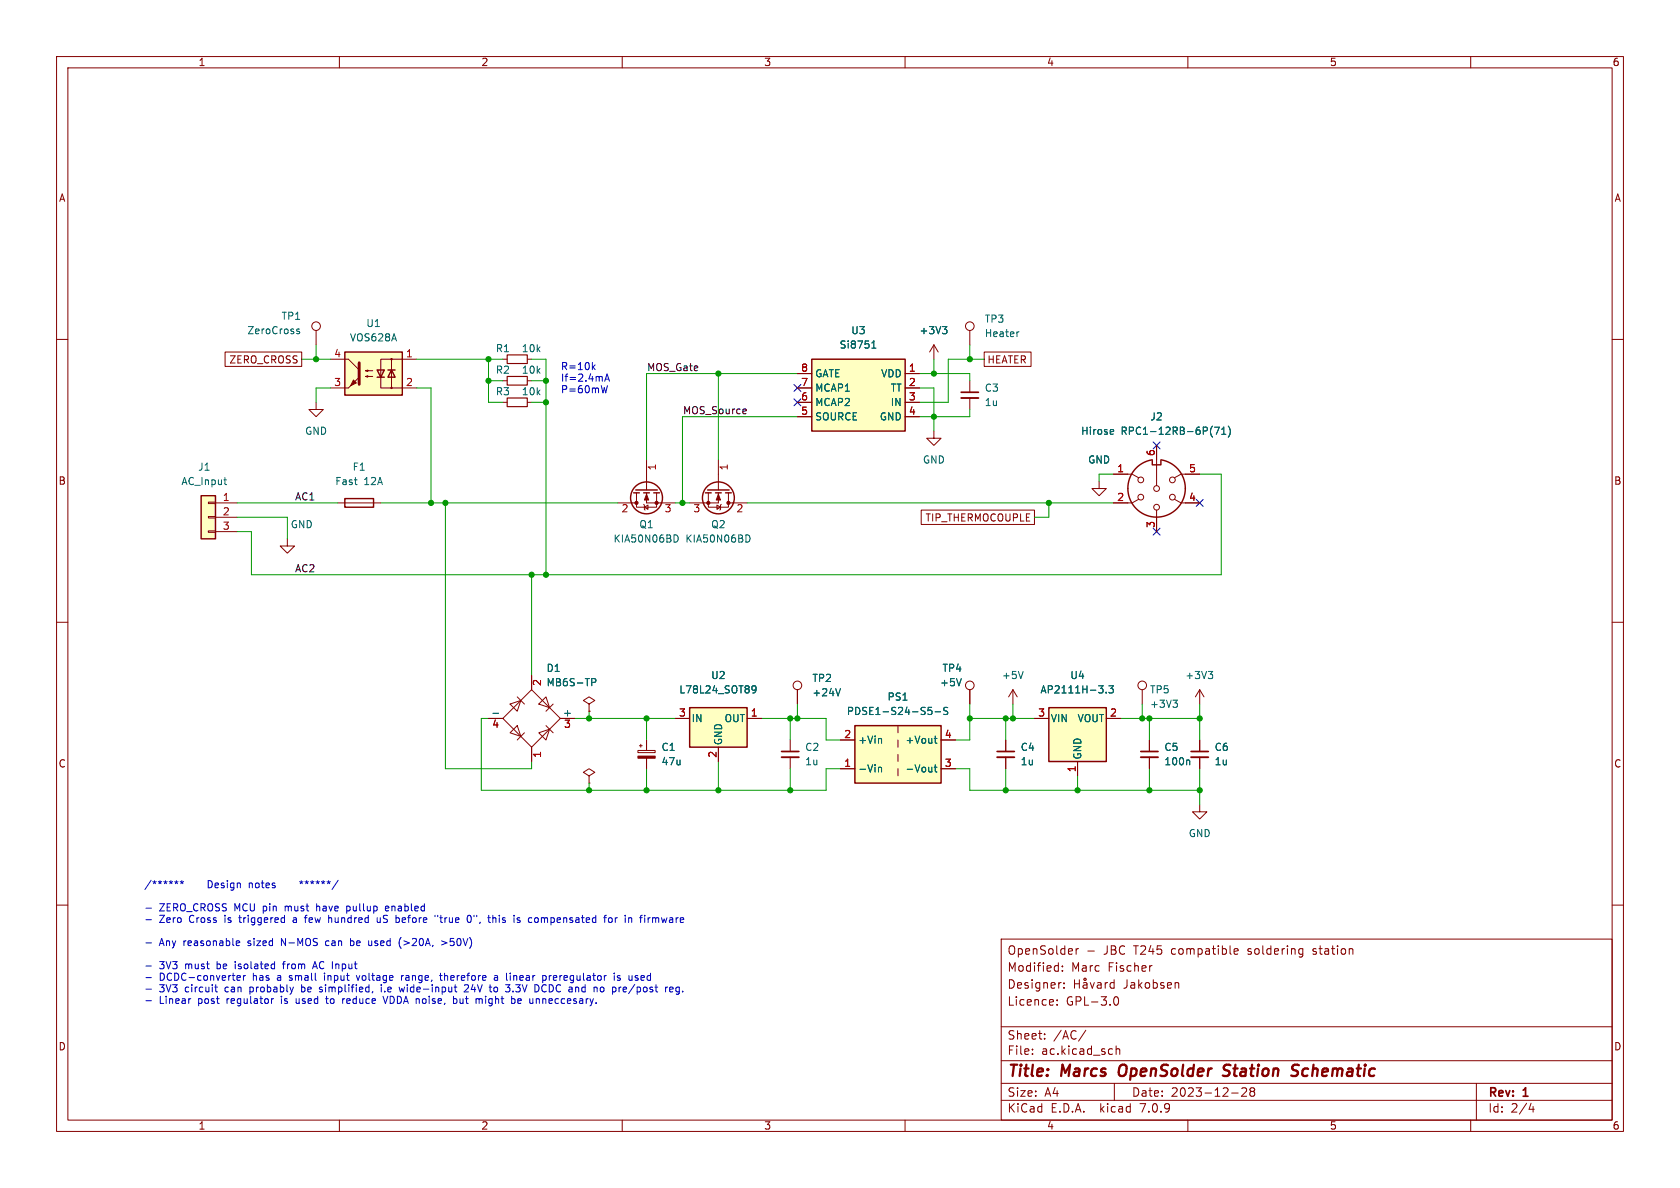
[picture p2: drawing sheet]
<svg xmlns="http://www.w3.org/2000/svg" width="297mm" height="210mm" viewBox="0 0 297 210" stroke-linecap="round" stroke-linejoin="round" font-family="sans-serif">
<g fill="none" stroke="#840000" stroke-width=".18">
<path d="M10 10h277v190h-277zM12 12h273v186h-273zM60 10v2M110 10v2M160 10v2M210 10v2M260 10v2M10 60h2M55.9 58.4v2.6M171.4 58.4v2.6M285 60h2M39.8 62.2h13.5v2.6h-13.5z"/>
<path d="M55.9 71.1v1.3h-1.3l1.3 1.3 1.2-1.3h-1.2M58.4 63.5h3.2l1.9 1.9M58.4 68.6h3.2M64.6 66.5l.4-.1v.3l-.4-.2h1.3M64.6 65.5l.4-.1v.3l-.4-.2h1.3M69.2 63.5v5.1M73.7 63.5h-6.4v5.1h6.4M88.9 67.3h.8M88.9 63.5h.8M88.9 71.1h.8M93.2 67.3h.8M93.2 63.5h.8"/>
<path d="M93.2 71.1h.8M141 71.1h2.5M141 68.6h2.5M141 73.7h2.5M141 66h2.5M160 71.1h2.6M160 68.6h2.6M160 73.7h2.6M160 66h2.6M165.1 76.2v1.3h1.3l-1.3 1.2-1.3-1.2h1.3M165.1 61l-.8 1.2M165.1 61v2.5"/>
<path d="M165.1 61l.8 1.2M171.4 67.3v2M171.4 70.4v2M174 62.2h8.3v2.6h-8.3zM204.5 78.7v7.2M36.8 93.9h1.3v.2h-1.3zM36.8 91.3h1.3v.3h-1.3zM36.8 88.8h1.3v.2h-1.3zM38.1 88.9h3.8M38.1 91.4h3.8M38.1 94h3.8M50.8 95.3v1.2h1.3l-1.3 1.3-1.3-1.3h1.3"/>
<path d="M59.7 88.9h7.6M109.2 88.9h3.3M112.5 87.1v1.8M113.8 89.2l.1 .1v.7l.1 .2M113.9 89.7l.7-.4v.7zM114.3 87.1v1.8h5.1M114.3 81.3v5.3M116.1 87.1v2.6h-3.6v-.8M125.2 87.1v2.6h3.6v-.8M126.7 89.3l.7 .4-.7 .3zM127 81.3v5.3M127 87.1v1.8h-5.1"/>
<path d="M127.5 89.2l-.1 .1v.7l-.1 .2M128.8 87.1v1.8M128.8 88.9h3.3M162.9 90.2h20v2.5h-20zM194.3 85.1v1.3h1.3l-1.3 1.2-1.3-1.2h1.3M196.8 83.8h3.4l1.1 .7M201.3 88.3l-1.1 .6h-3.4M204.5 90.2v3.8M207.6 88.3l1.2 .6h3.3M212.1 83.8h-3.3l-1.2 .7M10 110h2M94 119.4v2.5"/>
<path d="M285 110h2M86.4 127h2.5M90.2 124.5l1.9-.7-.7 1.9zM90.2 129.5l1.2-1.2 .7 1.9zM91.4 123.2l1.3 1.3M92.7 129.5l-1.3 1.3M94 121.9l5.1 5.1-5.1 5.1-5.1-5.1zM94 132.1v2.5M95.2 124.5l1.3-1.3 .7 1.9zM95.2 129.5l2-.6-.7 1.9zM96.5 128.3l1.3 1.2M97.8 124.5l-1.3 1.2"/>
<path d="M99.1 127h2.5M104.1 137.2l1.1-.7-1.1-.6-1 .6 1 .7v1.2M104.1 138.4h.1M104.1 124.5l1.1-.7-1.1-.6-1 .6 1 .7v1.2M104.1 125.7h.1M112.8 132.7h3v.3h-3zM113 131.8h.5M113.3 131.6v.5M114.3 130.8v1.9M114.3 134v1.9M119.4 127h2.5M127 132.1v2.5"/>
<path d="M132.1 127h2.5M139.7 130.8v2M139.7 133.9v2M141 121.9v2.6M148.6 135.9h2.5M148.6 130.8h2.5M158.7 128.3v1.2M158.7 130.8v1.3M158.7 133.4v1.2M158.7 135.9v1.3M166.4 135.9h2.5M166.4 130.8h2.5"/>
<path d="M171.4 121.9v2.6M177.8 130.8v2M177.8 133.9v2M179.1 121.9l-.8 1.3M179.1 121.9v2.6M179.1 121.9l.7 1.3M182.9 127h2.5M190.5 134.6v2.6M195.6 127h2.5M201.9 121.9v2.6M203.2 130.8v2M203.2 133.9v2"/>
<path d="M212.1 121.9v2.6M212.1 130.8v2M212.1 133.9v2M212.1 121.9l-.8 1.3M212.1 121.9l.8 1.3M10 160h2M212.1 142.2v1.3h1.3l-1.3 1.3-1.3-1.3h1.3M285 160h2M177 166h108v32h-108zM186.9 177.6v.1M186.9 176.8v.1M187 170.7l.1 .1"/>
<path d="M187.1 170.2v1.5M187.1 171.6l-.1 .1M187.5 173.7h.1M187.8 171.6v.1M187.8 170.8v.1M188.1 174.6v.1M188.1 173.8v.1M190 173.2v1.5M190 173.9h.8M190.2 167.7v1M190.7 167.7l-.3 .1-.2 .2M190.8 173.2v1.5"/>
<path d="M191.5 173.8h.6l.1 .9M192.2 174.1h-.5a.29 .29 0 0 0-.2 .3 .29 .29 0 0 0 .2 .3l.5-.1M192.3 168.1h1.2M192.7 173.7l.4 1 .4-1M194 173.8h.6l.1 .9M194.7 174.1h-.5a.29 .29 0 0 0-.2 .3 .29 .29 0 0 0 .2 .3l.5-.1M195.4 173.7v1M195.8 173.7l-.3 .1-.1 .2M197 173.8l-.5-.1-.3 .3v.4l.2 .2h.6M197 173.2v1.5M197 176.3l.2-.1a.81 .81 0 0 1 .6 .6 .81 .81 0 0 1-.3 .8l-.1 .1a.81 .81 0 0 1-.4-1.4zM203.5 170.7h.2"/>
<path d="M208.2 173.7l.2 .2v.8M218.2 168.2l.7-.1-.1-.3-.4-.1-.2 .2v.7h.6M229.9 167.7l.4 .1M230.3 168.6l-.4 .1M230.3 167.7v1.2l-.3 .3M60 198v2M110 198v2M160 198v2M177 194.5h108M177 191.5h108M177 187.5h108M177 181.5h108"/>
<path d="M182.5 186.3v.1M182.5 185.5v.1M184.7 183.6v.1M184.7 182.8v.1M192 182.1l-1.3 2M197 191.5v3M197.3 184.9v1.5M197.3 185.5l.2-.1 .4 .1 .1 .9M210 198v2M217.7 193.2h1.2M219.5 192.4l.6-.1 .2 .1 .1 .3-.9 1.1h.9M221.2 192.9l-.2-.2 .2-.4 .5 .1 .1 .2-.3 .3"/>
<path d="M221.2 192.9l-.2 .3v.3l.2 .3 .5-.1 .1-.2-.1-.4-.2-.2M221.2 192.9h.3M260 198v2M261 191.5v6.5M270.7 195l-.4 1.1h.9M271 195.6v1"/>
<circle cx="55.9" cy="57.7" r=".76"/>
<circle cx="171.4" cy="57.7" r=".76"/>
<circle cx="69.2" cy="68.6" r=".13"/>
<circle cx="69.2" cy="63.5" r=".13"/>
<circle cx="201.7" cy="87.9" r=".51"/>
<circle cx="201.7" cy="84.8" r=".51"/>
<circle cx="204.5" cy="86.4" r=".51"/>
<circle cx="204.5" cy="89.7" r=".51"/>
<circle cx="207.3" cy="87.9" r=".51"/>
<circle cx="207.3" cy="84.8" r=".51"/>
<circle cx="141" cy="121.2" r=".76"/>
<circle cx="171.4" cy="121.2" r=".76"/>
<circle cx="201.9" cy="121.2" r=".76"/>
<circle cx="191.8" cy="173.1" r=".21"/>
</g>
<path d="M198 188.5a1.5 1.5 0 0 0 0 1.6M217.2 190a.85 .85 0 0 1-1 .1M217.3 188.2l-.7 .1a.46 .46 0 0 0-.3 .5 .46 .46 0 0 0 .4 .4l.5 .2M229.6 188.3a.85 .85 0 0 0-1 .1 .45 .45 0 0 0 .2 .8l.3 .1a.49 .49 0 0 1 .4 .5 .49 .49 0 0 1-.5 .4l-.7-.1" fill="none" stroke="#840000" stroke-width=".4"/>
<path d="M169.9 70.4h3.1M138.2 133.9h3M176.3 133.9h3M201.7 133.9h3M210.6 133.9h3" fill="none" stroke="#840000" stroke-width=".33"/>
<path d="M169.9 69.3h3.1M138.2 132.8h3M176.3 132.8h3M201.7 132.8h3M210.6 132.8h3" fill="none" stroke="#840000" stroke-width=".3"/>
<g fill="none" stroke="#840000" stroke-width=".25">
<path d="M61 62.2h10.1v7.7h-10.1zM66.7 65.4h1.2l-.6 1.3zM66.7 66.7h1.2M68.6 65.4h1.2M69.2 65.4l.6 1.3h-1.2zM143.5 63.5h16.5v12.7h-16.5zM35.6 87.6h2.5v7.7h-2.5zM61 88.1h5v1.6h-5zM112 87.1h1M112.4 86.6h3.8M113.8 87.1h1M115.6 87.1h1"/>
<path d="M124.7 87.1h1M125.1 86.6h3.8M126.5 87.1h1M128.3 87.1h1M203.7 81.3a5.1 5.1 0 0 0-3.5 7.8 5.1 5.1 0 0 0 8.6 0 5.1 5.1 0 0 0-3.6-7.8M203.7 81.4v.8h1.5v-.8M121.9 125.1h10.2v7h-10.2zM151.1 128.3h15.3v10.1h-15.3zM185.4 125.1h10.2v9.5h-10.2z"/>
<circle cx="114.3" cy="88" r="2.82"/>
<circle cx="127" cy="88" r="2.82"/>
</g>
<g fill="#840000" stroke="#840000" stroke-width=".18">
<path d="M127 87.4l.4 1h-.8z"/>
<path d="M61.6 68.6l1.9-1.9z"/>
<path d="M62.5 67.2l.5 .5-1 .5z"/>
<path d="M114.3 87.4l.4 1h-.8z"/>
<path d="M112.8 133.7h3v.3h-3z"/>
<circle cx="125.2" cy="88.9" r=".28"/>
<circle cx="128.8" cy="88.9" r=".28"/>
<circle cx="116.1" cy="88.9" r=".28"/>
<circle cx="112.5" cy="88.9" r=".28"/>
</g>
<g fill="none" stroke="#006464" stroke-width=".18">
<path d="M52.4 58.4l.6 .4-.2 .2-.4-.1M52.9 58.2h-.3l-.2 .1M166.6 57.7h.8l-.4 .5M167.2 58.2l.2 .3v.3l-.2 .2M180.1 58.7h-.2M154.1 61.5h.7M154.1 60.6l.4-.3v1.2M196.5 75.9l.3 .1 .1 .2-.6 .2M196.8 76.7l-.3 .1M214.3 77.2l.1 .1M214.4 75.3l-.1 .1M214.7 75.5h.9l-.6 1.3"/>
<path d="M216 76.8h.7M216 75.9l.4-.4v1.3M217.1 75.3a1.46 1.46 0 0 1 0 2M39.6 84.8h.5M39.8 85.6l.3 .1M119.2 94.6a.64 .64 0 0 1 .7 .6 .64 .64 0 0 1-.7 .6M131.9 94.6a.64 .64 0 0 1 .7 .6 .64 .64 0 0 1-.7 .6M104.6 120h.5l.2 .2-.1 .4h-.6M169.9 120l-.4 1.2M180.9 118.7l-.4 1.3M213.6 118.7h.8l-.4 .5M214.1 119.2l.3 .2v.3l-.3 .3"/>
<path d="M87.1 126.1h1M133 121.4l.2-.2 .4 .2a.84 .84 0 0 1-.3 1.1h-.3M133.7 121.8l-.3 .2-.4-.1M148.6 121.7l-.4 1.3M155.3 135.6v.9M155.3 135.7l.2-.1 .3 .1 .1 .8M155.7 130.5l.2 .2v.7M164.1 125h.6M164.1 125.6l.4-.1 .3 .3-.2 .4h-.5M165.2 135.6h.4M165.2 130.5h.4M165.3 125.8h1"/>
<path d="M165.3 130.1v1.1l.3 .2M165.3 135.2v1.1l.3 .2M167.5 125.1l-.4-.1-.2 .2v.3l.5 .3 .1 .3-.2 .2-.5-.1M195.5 122.4v.1M196 121.2h.8l-.4 .5 .4 .1v.6l-.2 .1-.6-.1M207.4 123.8h.7l-.4 .5M207.9 124.3l.2 .2v.3l-.2 .2M210.1 134.4l.2 .1v.7"/>
</g>
<g fill="#ffffc2" stroke="#ffffc2" stroke-width=".18">
<path d="M151.1 128.3h15.3v10.1h-15.3z"/>
<path d="M185.4 125.1h10.2v9.5h-10.2z"/>
<path d="M121.9 125.1h10.2v7h-10.2z"/>
<path d="M61 62.2h10.1v7.7h-10.1z"/>
<path d="M35.6 87.6h2.5v7.7h-2.5z"/>
<path d="M143.5 63.5h16.5v12.7h-16.5z"/>
</g>
<path d="M89.7 66.5h3.5v1.6h-3.5zM89.7 62.7h3.5v1.6h-3.5zM89.7 70.4h3.5v1.5h-3.5z" fill="none" stroke="#840000" stroke-width=".2"/>
<path d="M63.5 64.1v3.8" fill="none" stroke="#840000" stroke-width=".51"/>
<path d="M131.8 72.3l.1 .3-.6 .1M131.9 73.1h-.1" fill="none" stroke="#0f0f0f" stroke-width=".18"/>
<g fill="none" stroke="#0000c2" stroke-width=".18">
<path d="M104.8 64.9l.4 .4M105.2 64.5l-.5 .5M106.9 67.4l.4-1.3 .4 1.3M107 67h.6M107.4 68.2l-.3 1.2-.3-.9M30.9 155.9l.3 .1M31.2 155.7v.3M31.2 156l-.2 .2M31.2 156l.2 .2M31.5 155.9l-.3 .1M31.9 155.9l.3 .1M32.2 155.7v.3"/>
<path d="M32.2 156l-.2 .2M32.2 156l.1 .2M32.5 155.9l-.3 .1M44.1 156.1v.8M44.2 156.1l-.1 .1M53 155.9l.3 .1M53.3 155.7v.3M53.3 156l-.2 .2M53.3 156l.1 .2M53.6 155.9l-.3 .1M53.9 155.9l.3 .1M56 159.8v1.2"/>
<path d="M59.8 155.6l-1.1 1.6M25.8 160.5h1M25.8 162.6h1M25.8 166.7h1M25.8 170.8h1M25.8 172.8h1M25.8 174.9h1M25.8 176.9h1M33.6 176.5h.1M38 174.5h.4M38.1 174.1v1.1l.3 .1M41.8 167l.1 .2 .4-.1"/>
<path d="M41.8 166.5l.1-.2h.3l.2 .2v.1l-.6 .1M41.9 172.9l.6-.1-.1-.3h-.3l-.2 .1v.6h.5M43 172.5v.8M43.4 172.5l-.4 .2M48 176.5v.9M48.4 176.5l-.4 .3M49.9 170.4h.5M50.2 170l-.1 1.3M50.2 162.2l.1 .1M50.3 161.8v1.3M50.3 163l-.1 .1M52 162.2l-.1 .1"/>
<path d="M52 162.6l-.2 .2 .2 .3M52.4 176.5v.7l.1 .2M53.3 174.1v1.2M53.3 175.3h.1M53.4 174.5l-.1 .1M53.8 162.2h.5M54.2 161.8l-.2 .2M55.4 170.9h.6M55.7 170l-.4 1.3M56.2 160.2l-.2 .1M56.5 175.3h.3M56.8 174.5l-.3 .2v.2h.3"/>
<path d="M57.4 172.5v.8M57.6 176.5h.4M57.7 176.1v1.1l.3 .2M57.8 166.3l-.2 .3v.3l.2 .3M58.1 162.3l.4-.1 .1 .2M60.9 176.5l-.3 .3M61.3 160.2v1.3M61.3 161h.4M61.7 160.2h-.4M62 167.1l.3 .1M62 165.9v1.3M62.3 166.3l-.3 .1"/>
<path d="M63 172.5l.3 .8 .3-.8M65.7 167l-.2 .2-.3-.1M65.9 175.3l-.1 .2M66.7 162.2v.8l.3 .1 .2-.1M67.2 162.2v.9M67.4 174.5v.8M67.7 176.1l.4 1.3 .5-1.3M68.7 160.2h-.4l-.2 .2 .1 .6h.5M68.7 160.5l-.6 .1M70.6 162.3v.7M70.9 165.7a1.46 1.46 0 0 0 0 1.9M71 172.5v.8"/>
<path d="M71.3 172.5l-.3 .2M71.5 174.5l-.2 .8-.3-.6-.2 .6M77.4 161.8v.2M77.7 172.5h.5M77.8 162.2h.4M77.9 172v1.1l.3 .2M77.9 161.8v1.1l.2 .2M78.1 166.3l.9 .4-.9 .3M80.2 176.6l.3-.1 .3 .3-.1 .5h-.5M80.3 174.5h.5M80.5 175.3h.3M82.3 174.1l-.2 .1"/>
<path d="M82.6 174.1l.2 .2v.3l-.8 .7h.8M82.8 161.9l.1-.1a.68 .68 0 0 1 .4 .6 .68 .68 0 0 1-.4 .7l-.1-.1M83.8 161.8v.2M84.8 176.6h.4l.1 .8M87.1 162.3l.2-.1 .3 .1 .1 .8M87.1 161.8v1.3M87.3 175.1l.1 .2h.3M87.4 172.5h.5l.1 .8M87.7 174.5l-.3 .1-.1 .1M88 172.8h-.5l-.1 .2 .1 .3 .5-.1M90.7 175.2v.1M90.8 176.5l.3 .3v.3l-.3 .3"/>
<path d="M91.6 162.2l.3 .1M91.6 162.7h.3l.1 .2-.2 .2h-.3M92.1 176.6l-.4-.1-.2 .2 .1 .6h.5M92.1 176.8l-.6 .2M94.9 162.2l.3 .3v.3l-.3 .3M95 176.5l.3 .2v.7M96.1 172.5h.3l.2 .2-.1 .5-.4 .1M96.2 174.1a.68 .68 0 0 0-.4 .6 .68 .68 0 0 0 .4 .6M97.1 172.5v.8M97.3 172.5l-.2 .2M106.2 174.6l.3-.1 .3 .2-.1 .5-.2 .1h-.3M106.7 162.2h.5"/>
<path d="M107.2 161.8l-.2 .1M107.6 162.3l.2-.1 .4 .1v.5l-.1 .2-.3 .1-.2-.1zM108.6 172v.1M108.6 172.5v.8M108.8 162.2v.9M109 162.2l-.2 .3M109.6 172.5h-.3l-.2 .1 .1 .2 .4 .1v.3h-.5M110.6 174.5h-.3l-.1 .2v.6h.4M110.8 174.8l-.6 .1M112.3 172.8l.5 .3v.1l-.4 .1M112.3 172.5h.5M115.4 162.2v.9"/>
<path d="M115.7 162.2l-.3 .1M117.9 174.5h.1M118.4 174.9l.6-.1-.1-.2-.3-.1-.2 .2 .1 .6h.4M120.1 174.6l-.4-.1-.2 .2 .1 .6h.5M120.1 175.5l-.3 .3-.3-.1"/>
</g>
<g fill="none" stroke="#009600" stroke-width=".18">
<path d="M53.3 63.5h5.1M55.9 61v2.5M58.4 68.6h-2.5v2.5M73.7 68.6h2.5v20.3M73.7 63.5h15.2M86.4 63.5v7.6h2.5M86.4 67.3h2.5M94 71.1h2.5M94 63.5h2.5v38.1M94 67.3h2.5M127 66v15.3M141 73.7h-20.4v15.2"/>
<path d="M141 66h-26.7v15.3M162.6 66h8.8v1.3M162.6 68.6h2.5v7.6M165.1 63.5v2.5M171.4 72.4v1.3h-8.8M171.4 61v2.5M174 63.5h-6.4v7.6h-5M41.9 88.9h17.8M41.9 91.4h8.9v3.9M67.3 88.9h41.9M78.7 88.9v47h15.3v-1.3M119.4 88.9h2.5"/>
<path d="M132.1 88.9h64.7M185.4 88.9v2.5h-2.5M196.8 83.8h-2.5v1.3M212.1 83.8h3.8v17.8h-171.5v-7.6h-2.5M94 101.6v17.8M86.4 127h-1.3v12.7h60.9v-3.8h2.6M101.6 127h17.8M104.1 125.7v1.3M104.1 138.4v1.3M114.3 127v3.8M114.3 135.9v3.8M127 134.6v5.1"/>
<path d="M134.6 127h11.4v3.8h2.6M139.7 127v3.8M139.7 135.9v3.8M141 124.5v2.5M168.9 135.9h2.5v3.8h40.7M171.4 127h11.5M171.4 124.5v6.3h-2.5M177.8 127v3.8M177.8 135.9v3.8M179.1 124.5v2.5M190.5 137.2v2.5M198.1 127h14"/>
<path d="M201.9 124.5v2.5M203.2 127v3.8M203.2 135.9v3.8M212.1 124.5v6.3M212.1 135.9v6.3"/>
</g>
<path d="M140.4 68l1.2 1.2M140.4 70.5l1.2 1.2M141.6 68l-1.2 1.2M141.6 70.5l-1.2 1.2M203.9 78.1l1.2 1.2M205.1 78.1l-1.2 1.2M203.9 93.4l1.2 1.2M205.1 93.4l-1.2 1.2M211.5 88.3l1.2 1.2M212.7 88.3l-1.2 1.2" fill="none" stroke="#000084" stroke-width=".18"/>
<g fill="#009600" stroke="#009600" stroke-width=".18">
<circle cx="177.8" cy="139.7" r=".46"/>
<circle cx="190.5" cy="139.7" r=".46"/>
<circle cx="212.1" cy="127" r=".46"/>
<circle cx="203.2" cy="127" r=".46"/>
<circle cx="171.4" cy="127" r=".46"/>
<circle cx="203.2" cy="139.7" r=".46"/>
<circle cx="201.9" cy="127" r=".46"/>
<circle cx="212.1" cy="139.7" r=".46"/>
<circle cx="179.1" cy="127" r=".46"/>
<circle cx="177.8" cy="127" r=".46"/>
<circle cx="127" cy="66" r=".46"/>
<circle cx="120.6" cy="88.9" r=".46"/>
<circle cx="141" cy="127" r=".46"/>
<circle cx="139.7" cy="127" r=".46"/>
<circle cx="78.7" cy="88.9" r=".46"/>
<circle cx="86.4" cy="67.3" r=".46"/>
<circle cx="96.5" cy="71.1" r=".46"/>
<circle cx="96.5" cy="67.3" r=".46"/>
<circle cx="55.9" cy="63.5" r=".46"/>
<circle cx="86.4" cy="63.5" r=".46"/>
<circle cx="76.2" cy="88.9" r=".46"/>
<circle cx="94" cy="101.6" r=".46"/>
<circle cx="96.5" cy="101.6" r=".46"/>
<circle cx="171.4" cy="63.5" r=".46"/>
<circle cx="165.1" cy="66" r=".46"/>
<circle cx="185.4" cy="88.9" r=".46"/>
<circle cx="165.1" cy="73.7" r=".46"/>
<circle cx="104.1" cy="139.7" r=".46"/>
<circle cx="127" cy="139.7" r=".46"/>
<circle cx="139.7" cy="139.7" r=".46"/>
<circle cx="114.3" cy="139.7" r=".46"/>
<circle cx="114.3" cy="127" r=".46"/>
<circle cx="104.1" cy="127" r=".46"/>
</g>
<g font-size="2.8" fill="#840000">
<text x="178" y="190.9">Title:</text>
<text x="187.7" y="190.9">Marcs</text>
<text x="198.6" y="190.9">OpenSolder</text>
<text x="217.9" y="190.9">Station</text>
<text x="230.8" y="190.9">Schematic</text>
</g>
<g font-size="2.1" fill="#840000">
<text x="178" y="172">Modified:</text>
<text x="178" y="169">OpenSolder</text>
<text x="189.4" y="172">Marc</text>
<text x="195.2" y="169">JBC</text>
<text x="196" y="172">Fischer</text>
<text x="200.6" y="169">T245</text>
<text x="207.3" y="169">compatible</text>
<text x="221" y="169">soldering</text>
<text x="232.7" y="169">station</text>
<text x="178" y="178">Licence:</text>
<text x="178" y="175">Designer:</text>
<text x="188.4" y="178">GPL-3.0</text>
<text x="198.7" y="175">Jakobsen</text>
<text x="178" y="184">Sheet:</text>
<text x="186.2" y="184">/AC/</text>
<text x="178" y="186.7">File:</text>
<text x="184.1" y="186.7">ac.kicad_sch</text>
<text x="178" y="196.9">KiCad</text>
<text x="178" y="194.1">Size:</text>
<text x="184.7" y="194.1">A4</text>
<text x="185.7" y="196.9">E.D.A.</text>
<text x="194.6" y="196.9">kicad</text>
<text x="200" y="194.1">Date:</text>
<text x="201.8" y="196.9">7.0.9</text>
<text x="207" y="194.1">2023-12-28</text>
<text x="263" y="194.3">Rev:</text>
<text x="263" y="196.9">Id:</text>
<text x="267.1" y="196.9">2/4</text>
<text x="269.4" y="194.3">1</text>
</g>
<g font-size="1.8" fill="#840000">
<text x="35" y="11.9">1</text>
<text x="85" y="11.9">2</text>
<text x="135" y="11.9">3</text>
<text x="185" y="11.9">4</text>
<text x="235" y="11.9">5</text>
<text x="285" y="11.9">6</text>
<text x="10.3" y="35.9">A</text>
<text x="285.3" y="35.9">A</text>
<text x="40.4" y="64.5">ZERO_CROSS</text>
<text x="174.5" y="64.5">HEATER</text>
<text x="10.3" y="85.9">B</text>
<text x="285.3" y="85.9">B</text>
<text x="163.5" y="92.4">TIP_THERMOCOUPLE</text>
<text x="10.3" y="135.9">C</text>
<text x="285.3" y="135.9">C</text>
<text x="10.3" y="185.9">D</text>
<text x="285.3" y="185.9">D</text>
<text x="35" y="199.9">1</text>
<text x="85" y="199.9">2</text>
<text x="135" y="199.9">3</text>
<text x="185" y="199.9">4</text>
<text x="235" y="199.9">5</text>
<text x="285" y="199.9">6</text>
</g>
<g font-size="1.8" fill="#006464">
<text x="43.6" y="59.3">ZeroCross</text>
<text x="49.7" y="56.7">TP1</text>
<text x="64.7" y="58">U1</text>
<text x="150.4" y="59.3">U3</text>
<text x="162.5" y="59.3">+3V3</text>
<text x="174" y="57.3">TP3</text>
<text x="174" y="59.8">Heater</text>
<text x="61.8" y="60.6">VOS628A</text>
<text x="87.6" y="62.5">R1</text>
<text x="92.2" y="62.5">10k</text>
<text x="148.3" y="61.8">Si8751</text>
<text x="87.6" y="66.3">R2</text>
<text x="87.6" y="70.1">R3</text>
<text x="92.2" y="66.3">10k</text>
<text x="92.2" y="70.1">10k</text>
<text x="144" y="72">MCAP2</text>
<text x="144" y="69.4">MCAP1</text>
<text x="144" y="66.9">GATE</text>
<text x="155.7" y="66.9">VDD</text>
<text x="157.4" y="69.4">TT</text>
<text x="157.4" y="72">IN</text>
<text x="174" y="69.4">C3</text>
<text x="174" y="72">1u</text>
<text x="53.8" y="77.1">GND</text>
<text x="144" y="74.5">SOURCE</text>
<text x="155.4" y="74.5">GND</text>
<text x="191" y="77.1">Hirose</text>
<text x="198.2" y="77.1">RPC1-12RB-6P(71)</text>
<text x="203.3" y="74.5">J2</text>
<text x="34.9" y="83.4">J1</text>
<text x="62.2" y="83.4">F1</text>
<text x="163.1" y="82.1">GND</text>
<text x="192.3" y="82.1">GND</text>
<text x="32" y="86">AC_Input</text>
<text x="59.2" y="86">Fast</text>
<text x="64.3" y="86">12A</text>
<text x="51.3" y="93.6">GND</text>
<text x="112.9" y="93.6">Q1</text>
<text x="125.6" y="93.6">Q2</text>
<text x="108.4" y="96.1">KIA50N06BD</text>
<text x="121.1" y="96.1">KIA50N06BD</text>
<text x="96.5" y="119">D1</text>
<text x="166.5" y="119">TP4</text>
<text x="96.5" y="121.5">MB6S-TP</text>
<text x="120" y="122.8">L78L24_SOT89</text>
<text x="125.6" y="120.2">U2</text>
<text x="143.5" y="120.8">TP2</text>
<text x="143.5" y="123.3">+24V</text>
<text x="156.8" y="124.1">PS1</text>
<text x="166.1" y="121.5">+5V</text>
<text x="177" y="120.2">+5V</text>
<text x="183.8" y="122.8">AP2111H-3.3</text>
<text x="189.1" y="120.2">U4</text>
<text x="203.2" y="122.8">TP5</text>
<text x="203.2" y="125.3">+3V3</text>
<text x="209.4" y="120.2">+3V3</text>
<text x="122.2" y="127.9">IN</text>
<text x="127.9" y="131.8" transform="rotate(-90 127.9 131.8)">GND</text>
<text x="128" y="127.9">OUT</text>
<text x="149.6" y="126.6">PDSE1-S24-S5-S</text>
<text x="151.6" y="131.7">+Vin</text>
<text x="160" y="131.7">+Vout</text>
<text x="185.7" y="127.9">VIN</text>
<text x="190.4" y="127.9">VOUT</text>
<text x="116.8" y="132.9">C1</text>
<text x="116.8" y="135.5">47u</text>
<text x="142.2" y="132.9">C2</text>
<text x="142.2" y="135.5">1u</text>
<text x="151.6" y="136.8">-Vin</text>
<text x="160" y="136.8">-Vout</text>
<text x="180.3" y="132.9">C4</text>
<text x="180.3" y="135.5">1u</text>
<text x="191.4" y="134.4" transform="rotate(-90 191.4 134.4)">GND</text>
<text x="205.7" y="132.9">C5</text>
<text x="205.7" y="135.5">100n</text>
<text x="214.6" y="132.9">C6</text>
<text x="214.6" y="135.5">1u</text>
<text x="210.1" y="148.2">GND</text>
</g>
<g font-size="1.8" fill="#a90000">
<text x="59" y="63.2">4</text>
<text x="71.7" y="63.2">1</text>
<text x="141.5" y="65.8">8</text>
<text x="160.6" y="65.8">1</text>
<text x="59" y="68.3">3</text>
<text x="71.7" y="68.3">2</text>
<text x="141.5" y="70.9">6</text>
<text x="141.5" y="68.3">7</text>
<text x="160.6" y="68.3">2</text>
<text x="160.6" y="70.9">3</text>
<text x="141.5" y="73.4">5</text>
<text x="160.6" y="73.4">4</text>
<text x="116.3" y="83.3" transform="rotate(-90 116.3 83.3)">1</text>
<text x="129" y="83.3" transform="rotate(-90 129 83.3)">1</text>
<text x="197.4" y="83.6">1</text>
<text x="204.2" y="80.7" transform="rotate(-90 204.2 80.7)">6</text>
<text x="210.1" y="83.6">5</text>
<text x="39.3" y="88.6">1</text>
<text x="197.4" y="88.6">2</text>
<text x="210.1" y="88.6">4</text>
<text x="39.3" y="91.2">2</text>
<text x="39.3" y="93.7">3</text>
<text x="109.8" y="90.9">2</text>
<text x="117.4" y="90.9">3</text>
<text x="122.5" y="90.9">3</text>
<text x="130.1" y="90.9">2</text>
<text x="204.2" y="93.4" transform="rotate(-90 204.2 93.4)">3</text>
<text x="96" y="121.4" transform="rotate(-90 96 121.4)">2</text>
<text x="86.9" y="129">4</text>
<text x="99.4" y="126.7">+</text>
<text x="99.6" y="129">3</text>
<text x="119.9" y="126.7">3</text>
<text x="132.6" y="126.7">1</text>
<text x="149.2" y="130.6">2</text>
<text x="166.9" y="130.6">4</text>
<text x="183.4" y="126.7">3</text>
<text x="196.1" y="126.7">2</text>
<text x="96" y="134.1" transform="rotate(-90 96 134.1)">1</text>
<text x="126.7" y="134.1" transform="rotate(-90 126.7 134.1)">2</text>
<text x="149.2" y="135.6">1</text>
<text x="166.9" y="135.6">3</text>
<text x="190.2" y="136.6" transform="rotate(-90 190.2 136.6)">1</text>
</g>
<g font-size="1.8" fill="#0000c2">
<text x="99.1" y="65.5">R=10k</text>
<text x="99.1" y="67.6">If=2.4mA</text>
<text x="99.1" y="69.6">P=60mW</text>
<text x="25.4" y="157.1">/******</text>
<text x="28.1" y="161.2">ZERO_CROSS MCU pin</text>
<text x="37.2" y="157.1">Design</text>
<text x="44.7" y="157.1">notes</text>
<text x="50.8" y="161.2">must</text>
<text x="54.5" y="157.1">******/</text>
<text x="56.6" y="161.2">have</text>
<text x="62.1" y="161.2">pullup</text>
<text x="69.2" y="161.2">enabled</text>
<text x="28.1" y="163.2">Zero</text>
<text x="28.1" y="167.3">Any</text>
<text x="32.5" y="167.3">reasonable</text>
<text x="33.5" y="163.2">Cross</text>
<text x="40" y="163.2">is</text>
<text x="42.8" y="163.2">triggered</text>
<text x="44.1" y="167.3">sized</text>
<text x="50.2" y="167.3">N-MOS</text>
<text x="52.5" y="163.2">a</text>
<text x="54.8" y="163.2">few</text>
<text x="58.2" y="167.3">can</text>
<text x="59.1" y="163.2">hundred</text>
<text x="62.8" y="167.3">be</text>
<text x="66.2" y="167.3">used</text>
<text x="67.9" y="163.2">uS</text>
<text x="71.4" y="163.2">before</text>
<text x="71.8" y="167.3">(&gt;20A,</text>
<text x="78.6" y="163.2">&quot;true</text>
<text x="79.5" y="167.3">&gt;50V)</text>
<text x="84.5" y="163.2">0&quot;,</text>
<text x="88.4" y="163.2">this</text>
<text x="93.1" y="163.2">is</text>
<text x="95.9" y="163.2">compensated</text>
<text x="109.5" y="163.2">for</text>
<text x="113.4" y="163.2">in</text>
<text x="116.3" y="163.2">firmware</text>
<text x="28.1" y="171.4">3V3</text>
<text x="28.1" y="173.5">DCDC-converter</text>
<text x="32.8" y="171.4">must</text>
<text x="38.6" y="171.4">be</text>
<text x="42" y="171.4">isolated</text>
<text x="44.8" y="173.5">has</text>
<text x="49.3" y="173.5">a</text>
<text x="50.7" y="171.4">from</text>
<text x="51.6" y="173.5">small</text>
<text x="56.3" y="171.4">AC Input</text>
<text x="58" y="173.5">input</text>
<text x="63.9" y="173.5">voltage</text>
<text x="72" y="173.5">range,</text>
<text x="79.1" y="173.5">therefore</text>
<text x="88.9" y="173.5">a</text>
<text x="91.2" y="173.5">linear</text>
<text x="97.8" y="173.5">preregulator</text>
<text x="110.6" y="173.5">is</text>
<text x="113.4" y="173.5">used</text>
<text x="28.1" y="175.5">3V3</text>
<text x="28.1" y="177.6">Linear</text>
<text x="32.8" y="175.5">circuit</text>
<text x="35.1" y="177.6">post</text>
<text x="40" y="175.5">can</text>
<text x="40.3" y="177.6">regulator</text>
<text x="44.6" y="175.5">probably</text>
<text x="50.2" y="177.6">is</text>
<text x="53" y="177.6">used</text>
<text x="53.9" y="175.5">be</text>
<text x="57.3" y="175.5">simplified,</text>
<text x="58.6" y="177.6">to</text>
<text x="61.6" y="177.6">reduce</text>
<text x="68.4" y="175.5">i.e</text>
<text x="69.1" y="177.6">VDDA noise,</text>
<text x="71.9" y="175.5">wide-input</text>
<text x="81.8" y="177.6">but</text>
<text x="83.6" y="175.5">24V</text>
<text x="86" y="177.6">might</text>
<text x="88.3" y="175.5">to</text>
<text x="91.3" y="175.5">3.3V</text>
<text x="92.5" y="177.6">be</text>
<text x="95.9" y="177.6">unneccesary.</text>
<text x="96.6" y="175.5">DCDC and</text>
<text x="107.5" y="175.5">no</text>
<text x="110.9" y="175.5">pre/post</text>
<text x="120.5" y="175.5">reg.</text>
</g>
<g font-size="1.8" fill="#0f0f0f">
<text x="114.3" y="65.7">MOS_Gate</text>
<text x="120.6" y="73.3">MOS_Source</text>
<text x="52.1" y="88.6">AC1</text>
<text x="52.1" y="101.3">AC2</text>
</g>
</svg>
